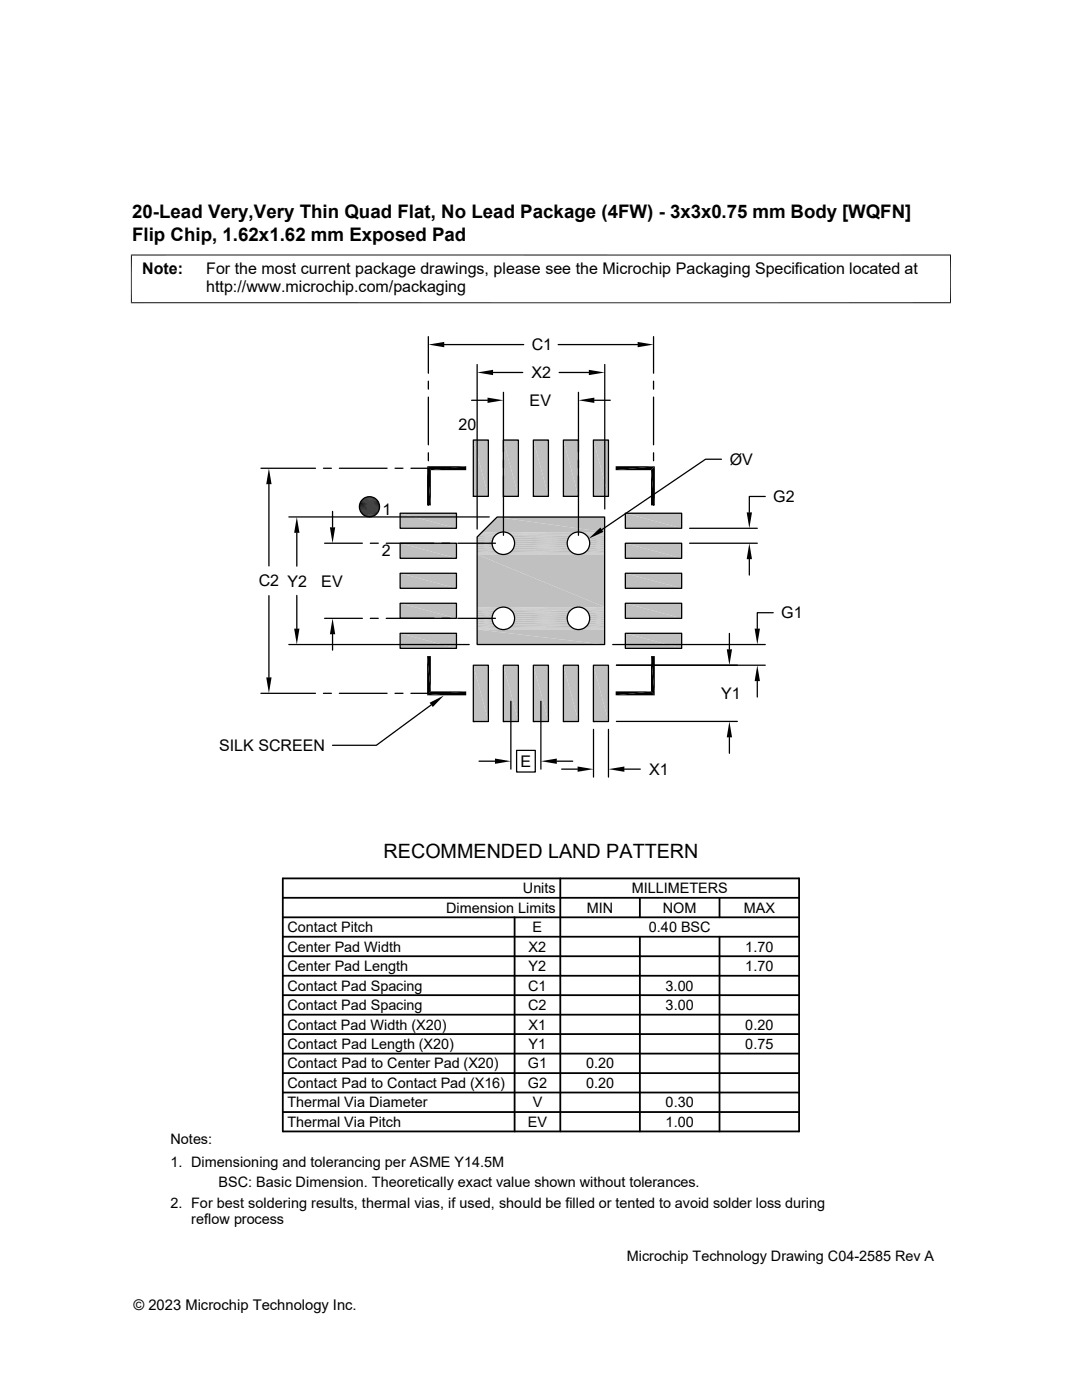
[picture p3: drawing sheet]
<svg xmlns="http://www.w3.org/2000/svg" width="216mm" height="279mm" viewBox="0 0 216 279" stroke-linecap="round" stroke-linejoin="round" font-family="sans-serif">
<g fill="#c0c0c0">
<path d="M99.2 103.2l21.5 3h-24.5z"/>
<path d="M99.2 103.2h21.5v3z"/>
</g>
<g fill="none" stroke="#c0c0c0" stroke-width=".2">
<path d="M95.2 107.2h3.4M95.2 110.5h4.6M95.2 110.6h5M96 106.3h3.8M96.1 106.2h4.1M100.6 106.2h14.6M100.6 110.6h14.6M101 110.5h13.8M101 106.3h13.8M115.6 106.2h5M115.6 110.6h5.1M116 110.5h4.6"/>
<path d="M116 106.3h4.7"/>
</g>
<path d="M95.7 106.5h3.7M101.5 106.5h12.9M116.4 106.5h4.2" fill="none" stroke="#c0c0c0" stroke-width=".23"/>
<path d="M95.2 110.1h3.9M95.5 106.8h3.6M101.8 110.1h12.3M101.8 106.8h12.3M116.8 110.1h3.8M116.8 106.8h3.8" fill="none" stroke="#c0c0c0" stroke-width=".28"/>
<path d="M95.2 107h3.6" fill="none" stroke="#c0c0c0" stroke-width=".25"/>
<path d="M102.1 107.1h11.6M117.1 107.1h3.5" fill="none" stroke="#c0c0c0" stroke-width=".32"/>
<path d="M95.2 107.4h3.3M102.3 107.4h11.2M117.3 107.4h3.3" fill="none" stroke="#c0c0c0" stroke-width=".38"/>
<path d="M95.2 107.8h3.1M95.2 108.2h3M95.2 109h3.1M102.5 109h10.8M102.5 107.8h10.8M102.7 108.2h10.5M117.5 107.8h3.1M117.5 109h3.2M117.6 108.2h3.1" fill="none" stroke="#c0c0c0" stroke-width=".4"/>
<path d="M95.2 108.6h3M102.7 108.6h10.5M117.6 108.6h3.1" fill="none" stroke="#c0c0c0" stroke-width=".42"/>
<path d="M95.2 109.4h3.3M102.3 109.4h11.2M117.3 109.4h3.3" fill="none" stroke="#c0c0c0" stroke-width=".36"/>
<path d="M95.2 109.8h3.6M102.1 109.8h11.6M117.1 109.8h3.5" fill="none" stroke="#c0c0c0" stroke-width=".34"/>
<path d="M95.2 110.3h4.2M101.5 110.3h12.9M116.4 110.3h4.2" fill="none" stroke="#c0c0c0" stroke-width=".21"/>
<g fill="#c0c0c0">
<path d="M95.2 110.7l25.5 10.5h-25.5z"/>
<path d="M95.2 110.7h25.5v10.5z"/>
</g>
<path d="M95.2 121.2h5M95.2 121.3h4.6M95.2 125.5h4.6M95.2 125.6h5M100.6 121.2h14.6M100.6 125.6h14.6M101 125.5h13.8M101 121.3h13.8M115.6 121.2h5M115.6 125.6h5.1M116 125.5h4.6M116 121.3h4.7" fill="none" stroke="#c0c0c0" stroke-width=".2"/>
<path d="M95.2 121.5h4.2M101.5 121.5h12.9M116.4 121.5h4.2" fill="none" stroke="#c0c0c0" stroke-width=".21"/>
<path d="M95.2 121.7h3.9M95.2 125h3.9M101.8 125h12.3M101.8 121.7h12.3M116.8 125h3.8M116.8 121.7h3.8" fill="none" stroke="#c0c0c0" stroke-width=".28"/>
<path d="M95.2 122h3.6M102.1 122h11.6M117.1 122h3.5" fill="none" stroke="#c0c0c0" stroke-width=".34"/>
<path d="M95.2 122.4h3.3M102.3 122.4h11.2M117.3 122.4h3.3" fill="none" stroke="#c0c0c0" stroke-width=".36"/>
<path d="M95.2 122.8h3.1M95.2 123.6h3M95.2 124h3.1M102.5 124h10.8M102.5 122.8h10.8M102.7 123.6h10.5M117.5 122.8h3.1M117.5 124h3.2M117.6 123.6h3.1" fill="none" stroke="#c0c0c0" stroke-width=".4"/>
<path d="M95.2 123.2h3M102.7 123.2h10.5M117.6 123.2h3.1" fill="none" stroke="#c0c0c0" stroke-width=".42"/>
<path d="M95.2 124.4h3.3M102.3 124.4h11.2M117.3 124.4h3.3" fill="none" stroke="#c0c0c0" stroke-width=".38"/>
<path d="M95.2 124.7h3.6M102.1 124.7h11.6M117.1 124.7h3.5" fill="none" stroke="#c0c0c0" stroke-width=".32"/>
<path d="M95.2 125.3h4.2M101.5 125.3h12.9M116.4 125.3h4.2" fill="none" stroke="#c0c0c0" stroke-width=".23"/>
<g fill="#c0c0c0">
<path d="M95.2 125.6l25.5 3h-25.5z"/>
<path d="M95.2 125.6h25.5v3z"/>
<path d="M94.4 87.8l3.1 11.3h-3.1z"/>
<path d="M94.4 87.8h3.1v11.3z"/>
<path d="M79.8 102.4l11.3 3h-11.3z"/>
<path d="M79.8 102.4h11.3v3z"/>
<path d="M79.8 108.4l11.3 3h-11.3z"/>
<path d="M79.8 108.4h11.3v3z"/>
<path d="M79.8 114.4l11.3 3h-11.3z"/>
<path d="M79.8 114.4h11.3v3z"/>
<path d="M79.8 120.4l11.3 3h-11.3z"/>
<path d="M79.8 120.4h11.3v3z"/>
<path d="M79.8 126.4l11.3 3h-11.3z"/>
<path d="M79.8 126.4h11.3v3z"/>
<path d="M94.4 132.8l3.1 11.2h-3.1z"/>
<path d="M94.4 132.8h3.1v11.2z"/>
<path d="M100.4 132.8l3 11.2h-3z"/>
<path d="M100.4 132.8h3v11.2z"/>
<path d="M106.4 132.8l3 11.2h-3z"/>
<path d="M106.4 132.8h3v11.2z"/>
<path d="M112.4 132.8l3 11.2h-3z"/>
<path d="M112.4 132.8h3v11.2z"/>
<path d="M118.4 132.8l3 11.2h-3z"/>
<path d="M118.4 132.8h3v11.2z"/>
<path d="M118.4 87.8l3 11.3h-3z"/>
<path d="M118.4 87.8h3v11.3z"/>
<path d="M112.4 87.8l3 11.3h-3z"/>
<path d="M112.4 87.8h3v11.3z"/>
<path d="M106.4 87.8l3 11.3h-3z"/>
<path d="M106.4 87.8h3v11.3z"/>
<path d="M100.4 87.8l3 11.3h-3z"/>
<path d="M100.4 87.8h3v11.3z"/>
<path d="M124.8 126.4l11.2 3h-11.2z"/>
<path d="M124.8 126.4h11.2v3z"/>
<path d="M124.8 120.4l11.2 3h-11.2z"/>
<path d="M124.8 120.4h11.2v3z"/>
<path d="M124.8 114.4l11.2 3h-11.2z"/>
<path d="M124.8 114.4h11.2v3z"/>
<path d="M124.8 108.4l11.2 3h-11.2z"/>
<path d="M124.8 108.4h11.2v3z"/>
<path d="M124.8 102.4l11.2 3h-11.2z"/>
<path d="M124.8 102.4h11.2v3z"/>
</g>
<g fill="none" stroke="#000" stroke-width=".25">
<path d="M85.5 67.2v7.3M85.5 76.1v1.6M85.5 79.2v9.6M88.6 68.8h15.9M94.1 79.9h3.2M95.2 72.7v32.9M98.4 74.3h5.9M100.5 78.3v11.9M111.4 68.8h15.8M111.6 74.3h5.9M115.4 78.3v11.9M118.6 79.9h3.2"/>
<path d="M120.7 72.7v28.9M130.4 67.2v7.3M130.4 76.1v1.6M130.4 79.2v9.6M52.1 93.5h10.8M53.7 96.6v16.3M64.5 93.5h1.6M67.7 93.5h9.5M78.8 93.5h1.6M82 93.5h10.9M85.5 90.4v1.5M85.5 93.5v7.3"/>
<path d="M94.4 87.8h3.1v11.3h-3.1zM94.4 99.1h.1M100.4 87.8h3v11.3h-3zM100.4 99.1h.1M100.5 91.8v1.6M100.5 95v11.8M106.4 87.8h3v11.3h-3zM106.4 99.1h.1M112.4 87.8h3v11.3h-3zM112.4 99.1h.1M115.4 91.8v1.6M115.4 95v11.8"/>
<path d="M118.4 87.8h3v11.3h-3zM118.4 99.1h.1M130.4 90.4v1.5M130.4 93.5v7.3M144 91.7h-3.2l-20.7 14M152.7 99.1h-3.2v3.2M53.7 118.9v16.3M57.6 103.2h40M59.2 106.3v6.7M59.2 118.8v6.7M64.8 108.4h7.5M66.4 102.1v3.1"/>
<path d="M73.9 108.4h1.6M77.1 108.4h9.5M79.8 114.4h11.3v3h-11.3zM79.8 108.4h11.3v3h-11.3zM79.8 102.4h11.3v3h-11.3zM88.2 108.4h1.6M91.4 108.4h7.5M99.2 103.2h21.5v25.4h-25.5v-21.4zM124.8 114.4h11.2v3h-11.2zM124.8 108.4h11.2v3h-11.2zM124.8 102.4h11.2v3h-11.2zM137.6 108.4h13.5"/>
<path d="M137.6 105.4h13.5M149.5 111.6v3.2M52.1 138.4h10.8M57.6 128.6h36M64.5 138.4h1.6M64.8 123.4h7.5M66.4 126.6v3.2M67.7 138.4h9.5M73.9 123.4h1.6M77.1 123.4h9.5M78.8 138.4h1.6M79.8 126.4h11.3v3h-11.3z"/>
<path d="M79.8 120.4h11.3v3h-11.3zM82 138.4h10.9M88.2 123.4h1.6M91.4 123.4h7.5M94.4 132.8h3.1v11.2h-3.1zM100.4 132.8h3v11.2h-3zM101.9 140v13.5M106.4 132.8h3v11.2h-3zM107.9 140v13.5M112.4 132.8h3v11.2h-3zM118.4 132.8h3v11.2h-3zM122.3 128.6h30.4"/>
<path d="M123 132.8h29.7M124.8 126.4h11.2v3h-11.2zM124.8 120.4h11.2v3h-11.2zM145.5 126.4v3.2M151.1 135.9v3.2M154.3 122.3h-3.2v3.2M86 140.7l-10.9 8h-8.7M94.4 144h.1M95.6 151.9h3.2M100.4 144h.1M103.1 149.8h3.7v4.3h-3.7zM106.4 144h.1"/>
<path d="M111.1 151.9h3.2M112.1 153.5h3.2M112.4 144h.1M118.4 144h.1M118.4 145.6v9.5M121.4 145.6v9.5M123 144h24.1M124.6 153.5h3.2M145.5 147.2v3.1"/>
<circle cx="73.7" cy="101.1" r="2.01"/>
<circle cx="100.4" cy="108.4" r="2.25"/>
<circle cx="115.4" cy="108.4" r="2.25"/>
<circle cx="100.4" cy="123.4" r="2.25"/>
<circle cx="115.4" cy="123.4" r="2.25"/>
</g>
<g fill="none" stroke="#000" stroke-width=".36">
<path d="M56.4 179.2h103M56.4 175.3h103v50.5h-103zM111.8 175.3v50.5M127.7 179.2v3.9M143.6 179.2v3.9M56.4 183.1h103M56.4 190.8h103M56.4 186.9h103M56.4 194.7h103M56.4 198.6h103M102.7 183.1v42.7M127.7 186.9v38.9"/>
<path d="M143.6 186.9v38.9M56.4 202.5h103M56.4 206.4h103M56.4 218h103M56.4 210.3h103M56.4 214.2h103M56.4 221.9h103"/>
</g>
<g fill="#000">
<path d="M85.5 68.8l3.1-.6v1.1zM97.3 79.4l3.2 .5-3.2 .5zM95.2 74.3l3.2-.5v1.1zM117.5 73.8l3.2 .5-3.2 .6zM115.4 79.9l3.2-.5v1zM127.2 68.2l3.2 .6-3.2 .5zM53.7 93.5l.5 3.1h-1.1zM72.9 99.3l1.8 .1zM72.9 99.3h1.7zM73.1 99.2l1.5 .1zM73.1 99.2h1.3zM73.3 99.2h1.1z"/>
<path d="M73.3 99.2h.9zM73.4 99.1l.8 .1zM73.4 99.1h.6zM85.2 93l.8 7.9h-.8zM85.2 93l.8 .8v7.1zM86 93.8l7-.8v.8zM85.2 93h7.8l-7 .8zM122.9 93h7.8l-7.8 .8zM122.9 93.8l7.8-.8-.8 .8zM129.9 93.8l.8 7.1h-.8zM130.7 93v7.9l-.8-7.1zM59.2 103.2l.6 3.1h-1.1z"/>
<path d="M65.8 105.2h1.1l-.5 3.2zM72.7 102.9l1.9 .1zM72.9 103l1.5 .1zM72.9 103h1.7zM73.1 103.1h1.1zM73.1 103.1h1.3zM73.3 103.1h.7zM73.3 103.1h.9zM73.4 103.1h.6zM117.5 107.5l2.3-2.2 .6 .9zM149.5 108.4l.6 3.2h-1.1zM149 102.3h1.1l-.6 3.1z"/>
<path d="M53.1 135.2h1.1l-.5 3.2zM58.7 125.5h1.1l-.6 3.1zM66.4 123.4l.5 3.2h-1.1zM85.2 130.9l.8 7.1-.8 .8zM85.2 130.9h.8v7.1zM85.2 138.8l7.8-.8v.8zM86 138h7l-7.8 .8zM122.9 138h7l-7 .8zM122.9 138.8l7-.8 .8 .8zM129.9 130.9l.8 7.9-.8-.8zM129.9 130.9h.8v7.9zM145 129.6h1.1l-.6 3.2z"/>
<path d="M151.1 132.8l.5 3.1h-1zM150.6 125.5h1l-.5 3.1zM85.7 140.3l2.9-1.5-2.2 2.3zM98.8 151.4l3.1 .5-3.1 .5zM107.9 151.9l3.2-.5v1zM115.3 153l3.1 .5-3.1 .5zM121.4 153.5l3.2-.5v1zM145.5 144l.6 3.2h-1.1z"/>
</g>
<g fill="none" stroke="#000" stroke-width=".2">
<path d="M26.1 50.9h163.7M26.2 50.8v9.7M189.7 50.8v9.7M26.1 60.4h163.7M72 100h3.4M72.1 99.8h3.2M72.3 99.7h2.9M72.4 99.5h2.6M72.6 99.4h2.3M72.7 99.3h2M71.7 100.8h4M71.7 101h4.1"/>
<path d="M71.7 101.2h4.1M71.7 101.4h4M71.7 101.6h4M71.7 100.7h4M71.8 100.5h3.9M71.8 101.8h3.9M71.9 102h3.7M71.9 100.3h3.7M71.9 100.1h3.6M71.9 102.2h3.6M72 102.3h3.4M72.1 102.5h3.2"/>
<path d="M72.3 102.6h2.9M72.4 102.7h2.6M72.6 102.8h2.3M72.7 102.9h2"/>
</g>
<text font-size="3.9" x="76.5" y="171.2">RECOMMENDED LAND PATTERN</text>
<g font-size="3.7">
<text x="26.4" y="43.5">20-Lead Very,Very Thin Quad Flat, No Lead Package (4FW) - 3x3x0.75 mm Body [WQFN]</text>
<text x="26.4" y="48.1">Flip Chip, 1.62x1.62 mm Exposed Pad</text>
</g>
<g font-size="3.2">
<text x="28.4" y="54.7">Note:</text>
<text x="41.1" y="58.3">http://www.microchip.com/packaging</text>
<text x="41.1" y="54.7">For the most current package drawings, please see the Microchip Packaging Specification located at</text>
<text x="106.1" y="69.9">C1</text>
<text x="106.1" y="75.5">X2</text>
<text x="105.7" y="81">EV</text>
<text x="91.5" y="85.7">20</text>
<text x="145.6" y="92.8">ØV</text>
<text x="154.3" y="100.2">G2</text>
<text x="76.3" y="102.7">1</text>
<text x="76.2" y="110.9">2</text>
<text x="51.6" y="117">C2 Y2</text>
<text x="64.1" y="117.1">EV</text>
<text x="155.9" y="123.4">G1</text>
<text x="143.9" y="139.5">Y1</text>
<text x="43.7" y="149.9">SILK SCREEN</text>
<text x="103.8" y="153.1">E</text>
<text x="129.5" y="154.6">X1</text>
</g>
<g font-size="2.9">
<text x="104.3" y="178.3">Units</text>
<text x="126" y="178.3">MILLIMETERS</text>
<text x="89" y="182.2">Dimension Limits</text>
<text x="117.1" y="182.2">MIN</text>
<text x="132.3" y="182.2">NOM</text>
<text x="148.4" y="182.2">MAX</text>
<text x="57.3" y="189.9">Center Pad Width</text>
<text x="57.3" y="186">Contact Pitch</text>
<text x="105.5" y="189.9">X2</text>
<text x="106.3" y="186">E</text>
<text x="129.5" y="186">0.40 BSC</text>
<text x="148.7" y="189.9">1.70</text>
<text x="57.3" y="193.8">Center Pad Length</text>
<text x="57.3" y="197.7">Contact Pad Spacing</text>
<text x="105.4" y="197.7">C1</text>
<text x="105.5" y="193.8">Y2</text>
<text x="132.8" y="197.7">3.00</text>
<text x="148.7" y="193.8">1.70</text>
<text x="57.3" y="201.6">Contact Pad Spacing</text>
<text x="105.4" y="201.6">C2</text>
<text x="132.8" y="201.6">3.00</text>
<text x="57.3" y="209.4">Contact Pad Length (X20)</text>
<text x="57.3" y="205.5">Contact Pad Width (X20)</text>
<text x="105.5" y="209.4">Y1</text>
<text x="105.5" y="205.5">X1</text>
<text x="148.7" y="209.4">0.75</text>
<text x="148.7" y="205.5">0.20</text>
<text x="57.3" y="213.2">Contact Pad to Center Pad (X20)</text>
<text x="105.3" y="213.2">G1</text>
<text x="116.9" y="213.2">0.20</text>
<text x="57.3" y="217.1">Contact Pad to Contact Pad (X16)</text>
<text x="57.3" y="221">Thermal Via Diameter</text>
<text x="105.3" y="217.1">G2</text>
<text x="106.3" y="221">V</text>
<text x="116.9" y="217.1">0.20</text>
<text x="132.8" y="221">0.30</text>
<text x="57.3" y="224.9">Thermal Via Pitch</text>
<text x="105.3" y="224.9">EV</text>
<text x="132.8" y="224.9">1.00</text>
<text x="34" y="228.3">Notes:</text>
<text x="34" y="232.9">1. Dimensioning and tolerancing per ASME Y14.5M</text>
<text x="43.6" y="237">BSC: Basic Dimension. Theoretically exact value shown without tolerances.</text>
<text x="34" y="241">2. For best soldering results, thermal vias, if used, should be filled or tented to avoid solder loss during</text>
<text x="38.1" y="244.3">reflow process</text>
<text x="125.1" y="251.7">Microchip Technology Drawing C04-2585 Rev A</text>
<text x="26.6" y="261.3">© 2023 Microchip Technology Inc.</text>
</g>
</svg>
